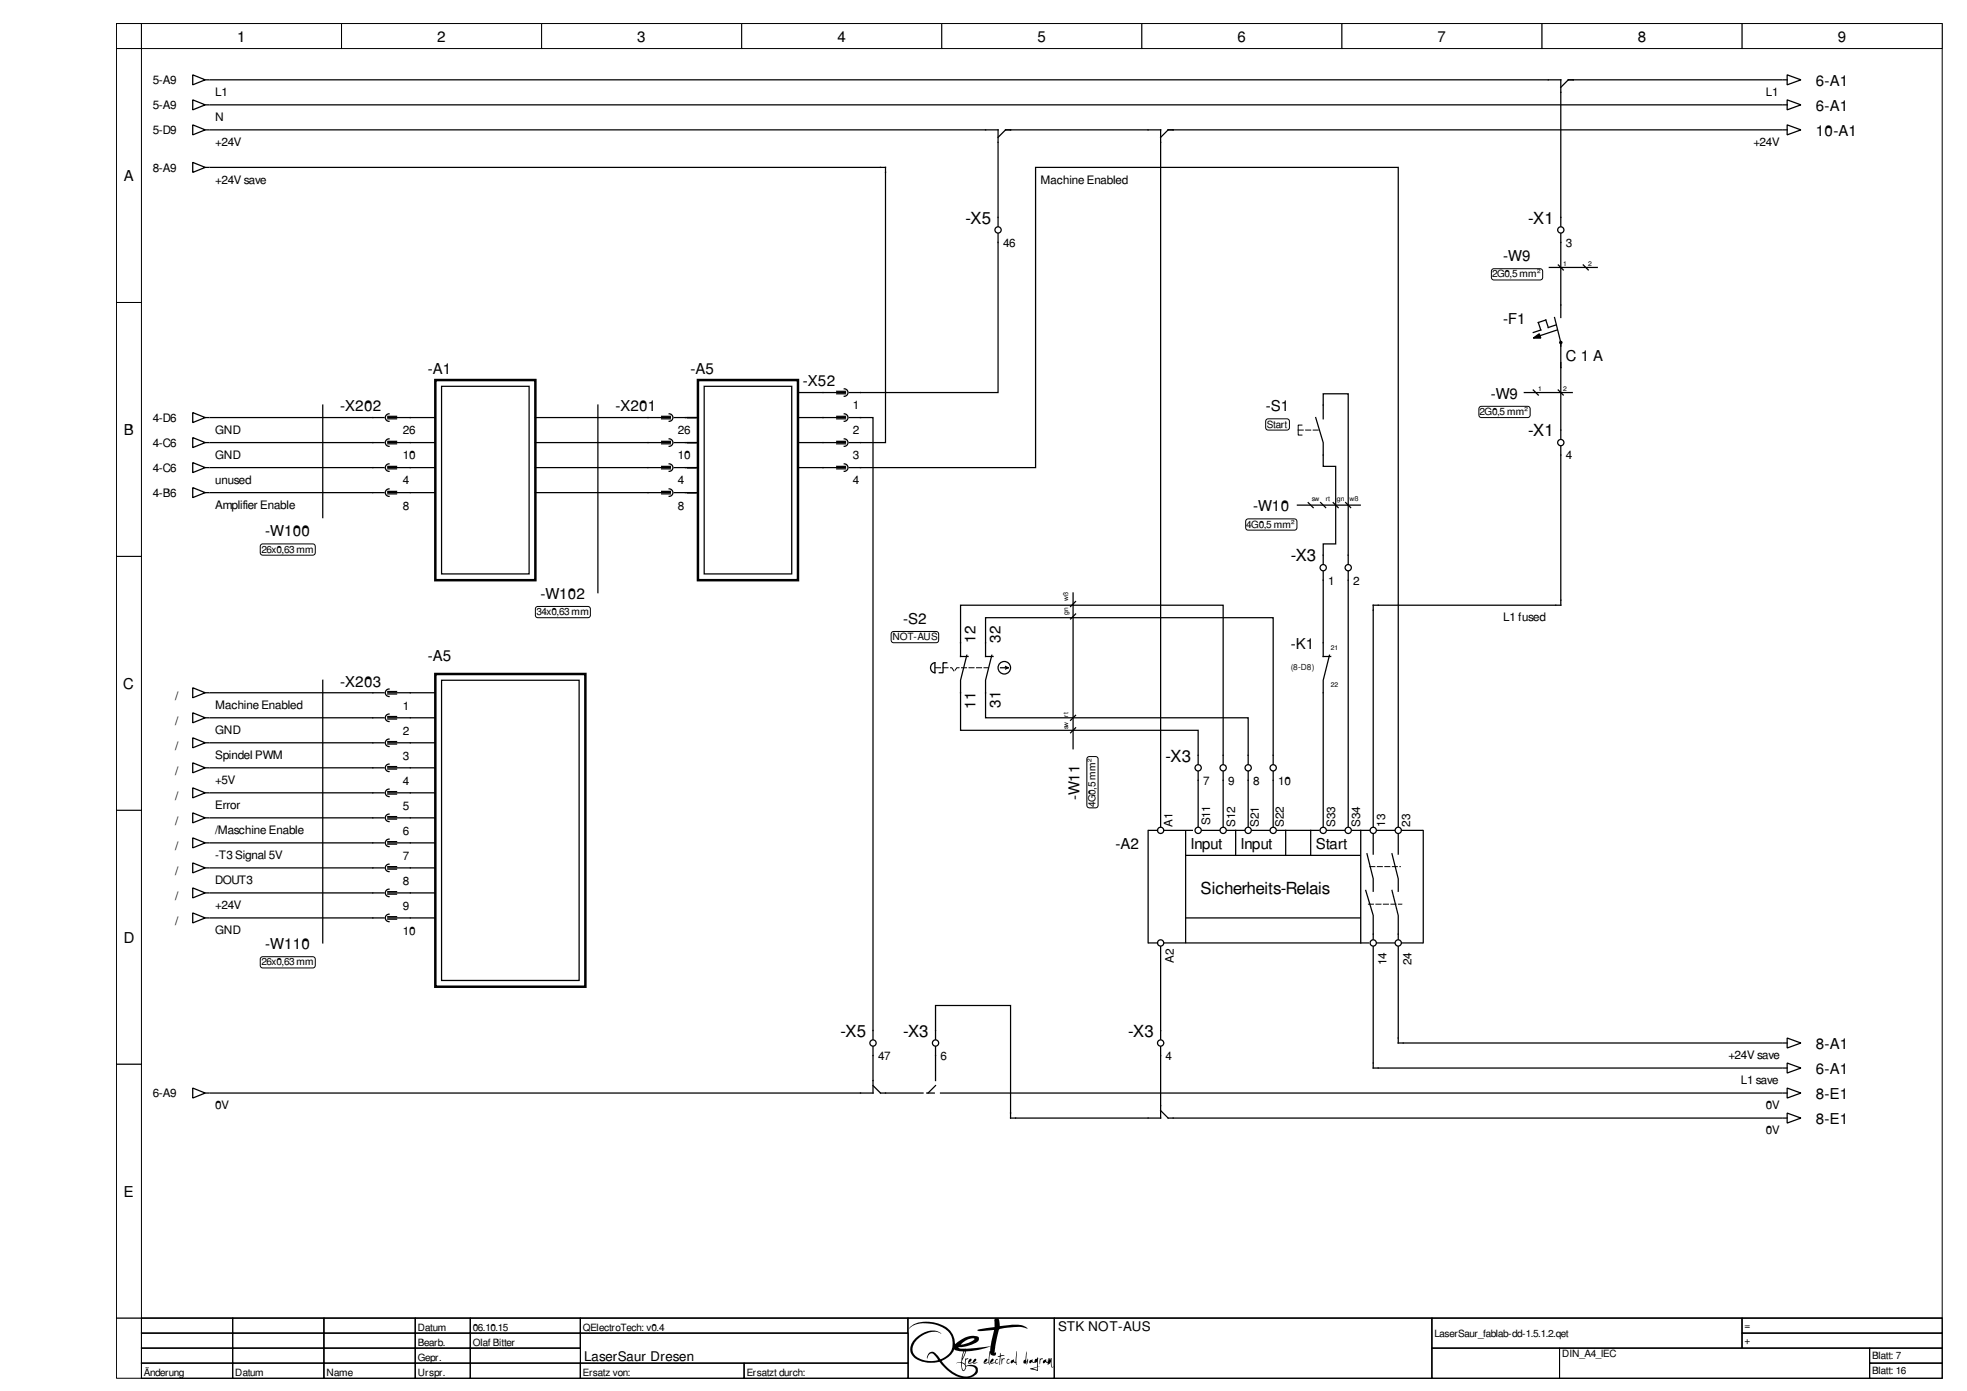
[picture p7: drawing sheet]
<svg xmlns="http://www.w3.org/2000/svg" width="420mm" height="297mm" viewBox="0 0 420 297" stroke-linecap="round" stroke-linejoin="round" font-family="sans-serif">
<path d="M24.9 5h390v276.5h-390z" fill="none" stroke="#000" stroke-width=".21"/>
<g fill="#fff" stroke="#000" stroke-width=".21">
<path d="M24.9 5h5.3v5.4h-5.3z"/>
<path d="M30.2 5h42.8v5.4h-42.8z"/>
<path d="M73 5h42.7v5.4h-42.7z"/>
<path d="M115.7 5h42.7v5.4h-42.7z"/>
<path d="M158.4 5h42.8v5.4h-42.8z"/>
<path d="M201.2 5h42.7v5.4h-42.7z"/>
<path d="M243.9 5h42.7v5.4h-42.7z"/>
<path d="M286.6 5h42.8v5.4h-42.8z"/>
<path d="M329.4 5h42.7v5.4h-42.7z"/>
<path d="M372.1 5h42.8v5.4h-42.8z"/>
<path d="M24.9 10.4h5.3v54.2h-5.3z"/>
<path d="M24.9 64.6h5.3v54.2h-5.3z"/>
<path d="M24.9 118.8h5.3v54.2h-5.3z"/>
<path d="M24.9 173h5.3v54.3h-5.3z"/>
<path d="M24.9 227.3h5.3v54.2h-5.3z"/>
<path d="M24.9 281.5h390v12.8h-390z"/>
<path d="M30.2 281.5h19.5v3.2h-19.5z"/>
</g>
<path d="M30.2 281.5h19.5v3.2h-19.5z" fill="none" stroke="#000" stroke-width=".21"/>
<path d="M49.7 281.5h19.5v3.2h-19.5z" fill="#fff" stroke="#000" stroke-width=".21"/>
<path d="M49.7 281.5h19.5v3.2h-19.5z" fill="none" stroke="#000" stroke-width=".21"/>
<path d="M69.2 281.5h19.5v3.2h-19.5z" fill="#fff" stroke="#000" stroke-width=".21"/>
<path d="M69.2 281.5h19.5v3.2h-19.5z" fill="none" stroke="#000" stroke-width=".21"/>
<path d="M88.7 281.5h11.8v3.2h-11.8z" fill="#fff" stroke="#000" stroke-width=".21"/>
<path d="M88.7 281.5h11.8v3.2h-11.8z" fill="none" stroke="#000" stroke-width=".21"/>
<path d="M100.5 281.5h23.5v3.2h-23.5z" fill="#fff" stroke="#000" stroke-width=".21"/>
<path d="M100.5 281.5h23.5v3.2h-23.5z" fill="none" stroke="#000" stroke-width=".21"/>
<path d="M124 281.5h70v3.2h-70z" fill="#fff" stroke="#000" stroke-width=".21"/>
<path d="M124 281.5h70v3.2h-70z" fill="none" stroke="#000" stroke-width=".21"/>
<path d="M194 281.5h31.2v12.8h-31.2z" fill="#fff" stroke="#000" stroke-width=".21"/>
<g fill="#000">
<path d="M207 290.3l.4-.2a.61 .61 0 0 1-.5 .9 .87 .87 0 0 0 1.2-.7l.4-.1a.76 .76 0 0 1-.6 .8l.9-.1-.7 .3-.4-.2-.8 .2-.1-.3zM211.8 290.3l.4-.1a.73 .73 0 0 1-.6 .8l.9-.1 .1-.4a.38 .38 0 0 1 .5-.3v.2h-.2l-.2 .2v.4h.6a.57 .57 0 0 1-.9 0l-.1 .1a.53 .53 0 0 1-.8-.1zM213.6 288.9l.2 .5 .5-.1 .3 .3h-.7a1.89 1.89 0 0 0-.3 1.7l-.1 .2 .1-1.8h-.5l.5-.2zM214 290l.1 .2 .3-.1 .2 .1a.69 .69 0 0 0-.5 1l-.1 .1zM215.2 290.3l.2-.1 .2 .1a.42 .42 0 0 0-.4 .3 .42 .42 0 0 0 .1 .4l.5-.1a.44 .44 0 0 1-.6 .3 .44 .44 0 0 1-.1-.7zM217.2 288.6l-.1 1.9 .1 .9-.7-.6-.4 .3-.2-.2v-.3l.6-.4 .1 .4 .3 .3zM219.3 288.6l-.1 2.1 .4-.6v.9l-.1 .2-.1-.6-.1 .8-.4-.3a.41 .41 0 0 1-.3-.4 .41 .41 0 0 1 .4-.4zM222.2 290v.2l.3-.1 .3 .1-.5 .2-.2 .9zM223 290.4l.4-.2 .1 .5 .3 .2 .1-.8 .1 .7 .2-.8 .1 .5 .3-.5 .1 1.7 .1 .2 .3-.1-.5 .2-.2-1.2-.2 .4-.1-.1-.2 .3-.1-.3-.5-.3-.5 .3v-.5z"/>
<path d="M207 290.3l-.2 .8 .3 .1 .6-.2a.83 .83 0 0 0 1.2-.1l-.8 .1-.1-.1a.53 .53 0 0 0 .4-.8l-.3 .2a.88 .88 0 0 1-1.2 .7l.6-.6-.1-.3zM207 290.3l.2-.1h.3l-.1 .4-.5 .3 .2 .1 .6-.1 .5-.7h.3a.62 .62 0 0 1-.5 .7l.1 .1 .7-.1-.7 .3-.3-.2-.9 .2-.1-.3z"/>
<path d="M211.8 290.3l-.3 .7a.87 .87 0 0 0 1 0l.4 .2 .4-.2h-.6v-.4l.2-.2h.3l-.1-.2a.46 .46 0 0 0-.6 .5v.2l-.9 .1a.66 .66 0 0 0 .5-.9zM211.9 290.2h.3a.76 .76 0 0 1-.6 .8h.2a.65 .65 0 0 0 .9-.6l.3-.2 .2 .1-.3 .1-.2 .6h.6a.49 .49 0 0 1-.8 0l-.2 .1a.53 .53 0 0 1-.8-.1z"/>
<path d="M194.5 283.3l-.5 .7 .8-.8 1.4-.5 1.4-.1 1.4 .1a6.3 6.3 0 0 1 3.7 1.8l.3 .4a3.5 3.5 0 0 1-1.2 4.9l-.9 .5-1.1-1.3a1.08 1.08 0 0 0-1.3-.1 1.08 1.08 0 0 0-.4 1.2 .92 .92 0 0 1 .7-1 .92 .92 0 0 1 1.1 .6l.5 .7a5.1 5.1 0 0 1-5.2-1.2l-.3-.9 .2-1a4.1 4.1 0 0 1 1.9-2.1l1.1-.5 1-.3h.9l1.1 .4-1.2-.6a4.9 4.9 0 0 0-4 1.3 2.72 2.72 0 0 0-.2 4.7 6 6 0 0 0 3.1 .8l1.9-.2 1.6 1.8a5 5 0 0 0 5.2 1.5l.8-.4 .5-.5a1.19 1.19 0 0 0-.1-1.3 1.19 1.19 0 0 0-1.3-.4l-1 .2-.1-1.1 .2-.3 .3-.1-.1-.2-.4 .2-.1-.1-.1 1.1-.6-.3 .9-2.3 2.8-.4 2.4-.7-.5 3.4-.8 .1 .5-.4 .1-.3-.1-.2-.5 .3-.2 .5v.2l.4 .1 .6-.2 .3 .4h.1l-.2-.7 .2-1.8 .2 .4 .6 .2a.4 .4 0 0 0 .5-.4l-.1-.3-.2 .1v-.7l.9-4.3 1.3-.3 2.9-.3 1.9 .4a1.04 1.04 0 0 0-1-.6l-2.2-.2-2.7 .3-.3-1.6a.53 .53 0 0 0-.7 0 .53 .53 0 0 0-.2 .6v1.2l-3.7 .6 .7 .3 2.9-.3-.7 3.5-5.6 .5a1.33 1.33 0 0 1-1.3-.3l1.4-.1 2.1-.7 .8-.6 .1-.7-.8-.3-1.7 .1-1.5 .8-1.1 .9-.2-1.2a5.5 5.5 0 0 0-5.3-3.6h-1.3l-1.3 .2zM194.5 283.3a6.6 6.6 0 0 1 6.2-.5l1.1 .5a4.5 4.5 0 0 1 2.2 3.8l.2-.2a4.8 4.8 0 0 1 4.7-1.4l.2 .1a1.01 1.01 0 0 1-.9 1.2 7.9 7.9 0 0 1-3.2 .9h-.3l.5 .3h1.4l5-.5 .7-3.5-2.9 .3-.7-.3 3.8-.6-.1-1.6 .2-.3h.5l.3 .2 .2 1.5 2.7-.3a4 4 0 0 1 3.1 .7l.1 .1-1.4-.3h-.8l-3.7 .4a4.9 4.9 0 0 0-.8 2.6l-.3 2.3v.3l.2-.2v.3l-.2 .4a.66 .66 0 0 1-1-.6l-.1 .5a2.81 2.81 0 0 0 .1 2h-.2l-.2-.4-.6 .2-.4-.1v-.2l.2-.5 .5-.3 .1 .2-.1 .3-.5 .4 .8-.1 .5-3.4-2.4 .7-2.8 .4-.9 2.2 .6 .4 .1-1.1 .1 .1 .5-.1v.1l-.5 .3-.1 .8 .2 .4a2.39 2.39 0 0 1 1.9-.1l.5 .5 .1 .5-.1 .6-.5 .5-1.3 .5h-1.9a10.2 10.2 0 0 1-4.4-3.4l-.4 .1a6.8 6.8 0 0 1-3.9-.3l-1-.6-.5-.6-.4-.6-.1-.8a5 5 0 0 1 4-3.8h1.5l1.2 .6a3.3 3.3 0 0 0-3.8 .2 3.6 3.6 0 0 0-2.3 3.8 3.3 3.3 0 0 0 2.3 1.7l1.7 .2 1.4-.3-.8-1-.5-.4-.7 .3-.3 .8-.1-.1a1.2 1.2 0 0 1 1.3-1.3l.8 .6 .8 .9h.2l1-.6 .8-.7 .5-.9 .1-.9a4 4 0 0 0-3.4-4.2l-1.1-.2a5.2 5.2 0 0 0-5 1.2zM205.3 287.1l1.4-1.1 1-.2 .5 .1a4.8 4.8 0 0 1-2.9 1.2zM205.3 287.1h.4l1.3-.4 1.2-.8-.5-.1-1 .2zM201.1 290.6a5.3 5.3 0 0 0 2.7-2.3v-.1a2.42 2.42 0 0 0 1.8 .4h.2l-.5 2.3h-.8l-.3 .3 .6-.2h.5a1.65 1.65 0 0 0 .5 1.8l.3-.3 .2-.4a.98 .98 0 0 1 1.4-.3 .9 .9 0 0 1 .7 .8 .9 .9 0 0 1-.6 .9l-.4 .3a5.4 5.4 0 0 1-5.5-2.2zM201.1 290.6a8.4 8.4 0 0 0 3.8 3.1 2.57 2.57 0 0 0 3.5-1 1.39 1.39 0 0 0-1.9-.9l-.4 .7-.4 .3-.3-.5-.1-1.3h-.5l-.6 .2a1.05 1.05 0 0 1 1.1-.3l.5-2.3-1.2-.1-.8-.3a4 4 0 0 1-2.4 2.3zM206 288.6h.2l-.1 .2-.5 1.3zM206 288.6l-.4 1.5 .5-1.3 .1-.2zM205.5 291.1l.6 .4 .1 .5a.39 .39 0 0 1-.1 .4 .39 .39 0 0 1-.5 .1zM205.5 291.1a1.36 1.36 0 0 0 .4 1.5l.3-.7a.84 .84 0 0 0-.7-.8z"/>
<path d="M194.5 283.3l-.5 .6 .1-.1a5.9 5.9 0 0 1 5.6-1 4.2 4.2 0 0 1 3.8 4.3 3.4 3.4 0 0 1-2.7 3.1l-1-1.2a1.06 1.06 0 0 0-1.3-.1 1.06 1.06 0 0 0-.4 1.2 .92 .92 0 0 1 .7-1 .92 .92 0 0 1 1.1 .6 .69 .69 0 0 1 .4 .8 5.3 5.3 0 0 1-5.1-1.3 2.77 2.77 0 0 1 1.2-3.6 4 4 0 0 1 4.7-.8 3.4 3.4 0 0 0-4.4 .1 3.5 3.5 0 0 0-2 4.2 5 5 0 0 0 4.9 1.9l1.1-.2a7.9 7.9 0 0 0 5.7 3.5 2.66 2.66 0 0 0 2.5-1.4 1.2 1.2 0 0 0-1.5-1.4l-1 .2-.1-.2v-1l.5-.3v-.1h-.6l-.1 1.1-.6-.3 .9-2.3 2.8-.4 2.4-.7-.1 1a1.4 1.4 0 0 0-.3 1.3l-.1 1.1-.8 .1 .5-.4 .1-.3-.2-.2-.4 .3-.2 .7 .4 .1 .6-.2 .2 .4h.2a3.5 3.5 0 0 1 0-2.5 .65 .65 0 0 0 .5 .6 .65 .65 0 0 0 .8-.4v-.3l-.3 .2v-.2v-.9l.9-4a10.9 10.9 0 0 1 6.1-.2 3.7 3.7 0 0 0-3.2-.8l-2.7 .3-.2-1.3a.52 .52 0 0 0-.6-.4 .52 .52 0 0 0-.4 .7v1.2l-3.7 .6 .7 .3 2.9-.3-.7 3.5a24.3 24.3 0 0 1-6.6 .5l-.3-.3h.3a7.1 7.1 0 0 0 4-1.4l.1-.5-.2-.3a5 5 0 0 0-4.9 1.6 4.6 4.6 0 0 0-3.8-4.5 6.4 6.4 0 0 0-5.7 .7zM205.4 287a2.7 2.7 0 0 1 2.8-1.1 4.8 4.8 0 0 1-3 1.2zM201.1 290.6a4.9 4.9 0 0 0 2.7-2.4l.8 .3 1.2 .1-.5 2.3h-.8l-.3 .3 .6-.2h.5a1.66 1.66 0 0 0 .5 1.8l.3-.3 .3-.7a1.77 1.77 0 0 1 2 .6 1.9 1.9 0 0 1-2.4 1.5 7.7 7.7 0 0 1-4.9-3.3zM205.9 288.7l.3-.1-.6 1.5zM205.5 291.1a.77 .77 0 0 1 .7 .7 .77 .77 0 0 1-.5 .8l-.2-.6z"/>
<path d="M213.6 288.9v.6l-.5 .2h.5l-.1 1.5 .1 .3 .2-1.8 .8-.1-.3-.3-.6 .1zM213.6 288.9l.1 .5 .6-.1 .3 .3a.59 .59 0 0 0-.9 .3l-.1 1.6v-1.8h-.5l.5-.2z"/>
<path d="M214 290v1.3l.1-.9 .5-.3h-.2l-.3 .1zM214 290l.1 .2 .3-.1h.2a.72 .72 0 0 0-.5 1l-.1 .2z"/>
<path d="M215.1 290.3l-.1 .7 .5 .2 .3-.3-.5 .1-.2-.1 .2-.5h.3v-.2zM215.2 290.3l.4-.1v.2h-.3l-.2 .5 .2 .1 .5-.1-.3 .3-.5-.2z"/>
<path d="M217.2 288.6l-.3 2.3a.44 .44 0 0 1-.4-.7l-.1 .2a.36 .36 0 0 0-.5 .3 .36 .36 0 0 0 .3 .4l.3-.3 .4 .3 .2 .3h.2l-.2-.4 .1-.1-.1-.2zM217.2 288.6l-.1 2.1 .1 .2-.1 .1 .2 .4-.8-.6-.3 .3a.38 .38 0 0 1-.3-.5 .38 .38 0 0 1 .5-.2l.1-.2 .1 .6 .3 .1z"/>
<path d="M219.3 288.6l-.2 1.2a.55 .55 0 0 1-.5 .8v.5h.4l.3 .3 .1-.8 .1 .6 .1-1.1-.4 .6zM219.3 288.6l-.1 2.1 .4-.6v.8l-.1 .3-.1-.6-.1 .8-.2-.2a.45 .45 0 0 1-.5-.5 .45 .45 0 0 1 .4-.4z"/>
<path d="M220 290.5l-.2 .4 .2 .2 .4-.3 .4 .2 .7-.2v1.1l-1.4 .3v.1l1.6 .5v-.9l.5-.2-.5 .1v-1.9h-.1l-.1 .3h-.4l-.1 .7-.4-.1-.1-.6zM220 290.5l.5-.3 .1 .6 .3 .1a.63 .63 0 0 1 .6-.7l.2-.3v1.9l.5-.1-.5 .2v.9l-1.7-.5 1.5-.4v-1.1l-.7 .2-.4-.2-.4 .3-.2-.2zM220.6 292.3l.9-.3v.5zM220.6 292.3l.9 .2v-.5z"/>
<path d="M220.1 290.4l-.2 .2v.5l.5-.3 .4 .2 .7-.2v1.1l-1.5 .4 1.7 .5v-.9l.4-.2-.4 .1v-1.9l-.2 .3a.64 .64 0 0 0-.6 .7l-.3-.1-.1-.6zM220.6 292.3l.9-.3v.5z"/>
<path d="M222.2 290l-.1 1.3 .2-.9 .5-.2-.3-.1-.3 .1zM222.2 290v.2l.3-.1 .3 .1-.5 .2-.2 .9z"/>
<path d="M223 290.4l-.2 .5 .1 .2 .5-.3 .4 .3v.4l.3-.4 .1 .1 .2-.4 .2 1.2 .5-.2-.3 .1-.1-.2-.1-1.7-.3 .5-.1-.5-.2 .8-.1-.8-.1 .9a.49 .49 0 0 1-.4-.7zM223 290.4l.4-.2 .1 .6 .3 .1 .1-.9 .1 .8 .2-.8 .1 .5 .3-.5 .1 1.7 .1 .2 .3-.1-.5 .2-.2-1.2-.2 .4-.1-.1-.3 .4v-.4l-.4-.3-.5 .3-.1-.2z"/>
</g>
<path d="M194 281.5h31.2v12.8h-31.2z" fill="none" stroke="#000" stroke-width=".21"/>
<path d="M225.2 281.5h80.7v12.8h-80.7z" fill="#fff" stroke="#000" stroke-width=".21"/>
<path d="M225.2 281.5h80.7v12.8h-80.7z" fill="none" stroke="#000" stroke-width=".21"/>
<path d="M305.9 281.5h66.2v6.4h-66.2z" fill="#fff" stroke="#000" stroke-width=".21"/>
<path d="M305.9 281.5h66.2v6.4h-66.2z" fill="none" stroke="#000" stroke-width=".21"/>
<path d="M372.1 281.5h42.8v3.2h-42.8z" fill="#fff" stroke="#000" stroke-width=".21"/>
<path d="M372.1 281.5h42.8v3.2h-42.8z" fill="none" stroke="#000" stroke-width=".21"/>
<path d="M30.2 284.7h19.5v3.2h-19.5z" fill="#fff" stroke="#000" stroke-width=".21"/>
<path d="M30.2 284.7h19.5v3.2h-19.5z" fill="none" stroke="#000" stroke-width=".21"/>
<path d="M49.7 284.7h19.5v3.2h-19.5z" fill="#fff" stroke="#000" stroke-width=".21"/>
<path d="M49.7 284.7h19.5v3.2h-19.5z" fill="none" stroke="#000" stroke-width=".21"/>
<path d="M69.2 284.7h19.5v3.2h-19.5z" fill="#fff" stroke="#000" stroke-width=".21"/>
<path d="M69.2 284.7h19.5v3.2h-19.5z" fill="none" stroke="#000" stroke-width=".21"/>
<path d="M88.7 284.7h11.8v3.2h-11.8z" fill="#fff" stroke="#000" stroke-width=".21"/>
<path d="M88.7 284.7h11.8v3.2h-11.8z" fill="none" stroke="#000" stroke-width=".21"/>
<path d="M100.5 284.7h23.5v3.2h-23.5z" fill="#fff" stroke="#000" stroke-width=".21"/>
<path d="M100.5 284.7h23.5v3.2h-23.5z" fill="none" stroke="#000" stroke-width=".21"/>
<path d="M124 284.7h70v6.4h-70z" fill="#fff" stroke="#000" stroke-width=".21"/>
<path d="M124 284.7h70v6.4h-70z" fill="none" stroke="#000" stroke-width=".21"/>
<path d="M372.1 284.7h42.8v3.2h-42.8z" fill="#fff" stroke="#000" stroke-width=".21"/>
<path d="M372.1 284.7h42.8v3.2h-42.8z" fill="none" stroke="#000" stroke-width=".21"/>
<path d="M30.2 287.9h19.5v3.2h-19.5z" fill="#fff" stroke="#000" stroke-width=".21"/>
<path d="M30.2 287.9h19.5v3.2h-19.5z" fill="none" stroke="#000" stroke-width=".21"/>
<path d="M49.7 287.9h19.5v3.2h-19.5z" fill="#fff" stroke="#000" stroke-width=".21"/>
<path d="M49.7 287.9h19.5v3.2h-19.5z" fill="none" stroke="#000" stroke-width=".21"/>
<path d="M69.2 287.9h19.5v3.2h-19.5z" fill="#fff" stroke="#000" stroke-width=".21"/>
<path d="M69.2 287.9h19.5v3.2h-19.5z" fill="none" stroke="#000" stroke-width=".21"/>
<path d="M88.7 287.9h11.8v3.2h-11.8z" fill="#fff" stroke="#000" stroke-width=".21"/>
<path d="M88.7 287.9h11.8v3.2h-11.8z" fill="none" stroke="#000" stroke-width=".21"/>
<path d="M100.5 287.9h23.5v3.2h-23.5z" fill="#fff" stroke="#000" stroke-width=".21"/>
<path d="M100.5 287.9h23.5v3.2h-23.5z" fill="none" stroke="#000" stroke-width=".21"/>
<path d="M305.9 287.9h27.2v6.4h-27.2z" fill="#fff" stroke="#000" stroke-width=".21"/>
<path d="M305.9 287.9h27.2v6.4h-27.2z" fill="none" stroke="#000" stroke-width=".21"/>
<path d="M333.1 287.9h66.3v6.4h-66.3z" fill="#fff" stroke="#000" stroke-width=".21"/>
<path d="M333.1 287.9h66.3v6.4h-66.3z" fill="none" stroke="#000" stroke-width=".21"/>
<path d="M399.4 287.9h15.5v3.2h-15.5z" fill="#fff" stroke="#000" stroke-width=".21"/>
<path d="M399.4 287.9h15.5v3.2h-15.5z" fill="none" stroke="#000" stroke-width=".21"/>
<path d="M30.2 291.1h19.5v3.2h-19.5z" fill="#fff" stroke="#000" stroke-width=".21"/>
<path d="M30.2 291.1h19.5v3.2h-19.5z" fill="none" stroke="#000" stroke-width=".21"/>
<path d="M49.7 291.1h19.5v3.2h-19.5z" fill="#fff" stroke="#000" stroke-width=".21"/>
<path d="M49.7 291.1h19.5v3.2h-19.5z" fill="none" stroke="#000" stroke-width=".21"/>
<path d="M69.2 291.1h19.5v3.2h-19.5z" fill="#fff" stroke="#000" stroke-width=".21"/>
<path d="M69.2 291.1h19.5v3.2h-19.5z" fill="none" stroke="#000" stroke-width=".21"/>
<path d="M88.7 291.1h11.8v3.2h-11.8z" fill="#fff" stroke="#000" stroke-width=".21"/>
<path d="M88.7 291.1h11.8v3.2h-11.8z" fill="none" stroke="#000" stroke-width=".21"/>
<path d="M100.5 291.1h23.5v3.2h-23.5z" fill="#fff" stroke="#000" stroke-width=".21"/>
<path d="M100.5 291.1h23.5v3.2h-23.5z" fill="none" stroke="#000" stroke-width=".21"/>
<path d="M124 291.1h35v3.2h-35z" fill="#fff" stroke="#000" stroke-width=".21"/>
<path d="M124 291.1h35v3.2h-35z" fill="none" stroke="#000" stroke-width=".21"/>
<path d="M159 291.1h35v3.2h-35z" fill="#fff" stroke="#000" stroke-width=".21"/>
<path d="M159 291.1h35v3.2h-35z" fill="none" stroke="#000" stroke-width=".21"/>
<path d="M399.4 291.1h15.5v3.2h-15.5z" fill="#fff" stroke="#000" stroke-width=".21"/>
<path d="M318.6 57.6l.5-.2h9.9l.4 .2 .1 1.7-.1 .2-.4 .3h-9.9l-.5-.3v-.2zM270.6 89.5h4.6l.2 .5v1.6l-.5 .2h-4.3l-.2-.5v-1.3zM278.1 90.8h-.8v2.1h.8M316 87l.4-.2h9.9l.5 .2v1.6v.3l-.5 .3h-9.9l-.4-.3-.1-.3zM55.7 116.4l.4-.3h10.7l.5 .3v1.6v.3l-.5 .3h-10.7l-.4-.3-.1-.3zM266.2 111.1l.4-.3h9.9l.5 .3v1.6v.2l-.5 .3h-9.9l-.4-.3-.1-.2zM114.4 129.8l.5-.3h10.7l.4 .3 .1 1.6-.1 .2-.4 .3h-10.7l-.5-.3v-.2zM190.6 134.9l9.4-.1 .4 .3 .1 1.6-.1 .3-.4 .3h-9.1l-.3-.1-.2-.5v-1.3zM232.4 161.6h1.6h.3l.3 .5v9.9l-.1 .2-.5 .3-1.6-.1-.2-.4v-9.9zM55.7 204.6l.4-.3h10.7l.5 .3v1.6v.2l-.5 .3h-10.7l-.2-.1-.3-.4zM399.4 291.1h15.5v3.2h-15.5z" fill="none" stroke="#000" stroke-width=".21"/>
<g fill="none" stroke="#000" stroke-width=".27">
<path d="M41.2 16l2.6 1-2.6 1.1zM43.8 17h.8M44.9 17h288.5v31.3M380.7 17h-45.7l-1.6 1.7M380.9 17h.8M381.7 16l3 1-3 1.1zM41.2 26.7l2.6 1-2.6 1.1zM41.2 21.3l2.6 1.1-2.6 1.1zM41.2 34.7l2.6 1-2.6 1.1zM43.8 22.4h.8M43.8 27.7h.8M43.8 35.7h.8"/>
<path d="M44.9 22.4h335.8M44.9 27.7h168.3v20.6M44.9 35.7h144.2v58.8h-7.7M213.2 29.3l1.6-1.6h33.1v148.8M380.7 27.7h-131.2l-1.6 1.6M380.9 22.4h.8M380.9 27.7h.8M381.7 21.3l3 1.1-3 1.1zM381.7 26.7l3 1-3 1.1zM213.2 49.9v33.9h-31.8M330.9 57.1h10.3M332.9 56.6l1 1"/>
<path d="M333.4 49.9v17.9M338.2 56.6l1.1 1M332.1 67.8l1.3 5.3v.8M332.3 69.4l-1.6 .5-.5-1.6-1.6 .6 .5 1.6-1.6 .5M332.6 70.5l-4.8 1.6M333.4 73.1v20.6M41.2 88.1l2.6 1.1-2.6 1zM41.2 98.8l2.6 1.1-2.6 1zM41.2 93.4l2.6 1.1-2.6 1.1zM43.8 89.2h.8M43.8 99.9h.8M43.8 94.5h.8"/>
<path d="M44.9 99.9h37.1M44.9 94.5h37.1M44.9 89.2h37.1M68.9 86.5v24M82.8 88.9h1.9M82.8 89.4h1.9M82.8 99.6h1.9M82.8 94.8h1.9M82.8 94.2h1.9M83.1 88.4a.8 .8 0 0 0-.8 .8 .8 .8 0 0 0 .8 .8M83.1 99.1a.8 .8 0 0 0-.8 .8 .8 .8 0 0 0 .8 .8M83.1 93.7a.8 .8 0 0 0-.8 .8 .8 .8 0 0 0 .8 .8"/>
<path d="M93 89.2h-10.2M93 94.5h-10.2M93 99.9h-10.2M94.3 82.5h18.7v40.1h-18.7zM114.4 89.2h28.8M114.4 94.5h28.8M114.4 99.9h28.8M127.7 86.5v40.1M141.3 88.9h1.9M141.3 89.4h1.9M141.3 99.6h1.9M141.3 94.8h1.9"/>
<path d="M141.3 94.2h1.9M142.9 88.4a.8 .8 0 0 1 .8 .8 .8 .8 0 0 1-.8 .8M142.9 93.7a.8 .8 0 0 1 .8 .8 .8 .8 0 0 1-.8 .8M142.9 99.1a.8 .8 0 0 1 .8 .8 .8 .8 0 0 1-.8 .8M149.1 89.2h-5.1M149.1 94.5h-5.1M149.1 99.9h-5.1M150.4 82.5h18.7v40.1h-18.7zM170.5 83.8h10.1M170.5 89.2h10.1M170.5 94.5h10.1M170.5 99.9h10.1"/>
<path d="M178.7 88.9h1.9M178.7 89.4h1.9M178.7 99.6h1.9M178.7 83.6h1.9M178.7 84.1h1.9M178.7 94.8h1.9M178.7 94.2h1.9M180.3 88.4a.8 .8 0 0 1 .8 .8 .8 .8 0 0 1-.8 .8M180.3 83a.8 .8 0 0 1 .8 .8 .8 .8 0 0 1-.8 .8M180.3 99.1a.8 .8 0 0 1 .8 .8 .8 .8 0 0 1-.8 .8M180.3 93.7a.8 .8 0 0 1 .8 .8 .8 .8 0 0 1-.8 .8M181.4 89.2h5.1v132.7"/>
<path d="M181.4 99.9h39.8v-64.2h77.5v140.8M281 89.2l1.6 5.3v5.1h2.7v16.5h-2.7v4.3M282.6 89.4v-5.3h5.4v36.3M325.6 83.8h10.2M327.5 83.3l1.1 1.1M332.8 83.3l1.1 1M333.4 95.3v33.9h-40.1v47.3M41.2 104.1l2.6 1.1-2.6 1.1zM43.8 105.2h.8M82 105.2h-37.1M82.8 100.1h1.9M82.8 105.5h1.9"/>
<path d="M82.8 104.9h1.9M83.1 104.4a.8 .8 0 0 0-.8 .8 .8 .8 0 0 0 .8 .8M93 105.2h-10.2M114.4 105.2h28.8M141.3 100.1h1.9M141.3 105.5h1.9M141.3 104.9h1.9M142.9 104.4a.8 .8 0 0 1 .8 .8 .8 .8 0 0 1-.8 .8M149.1 105.2h-5.1M178.7 100.1h1.9M277.1 107.9h13.5M279.4 107.3l1.1 1.1"/>
<path d="M282.1 107.3l1.1 1.1M284.8 107.3l1 1.1M287.4 107.3l1.1 1.1M206.5 139.9l-1.3 5.4v10.6h50.7v7.3M211.9 139.9l-1.4 5.4v8h56.1v9.9M229.2 126.6v33.3M229.7 128.4l-1 1.1M229.8 131.1l-1.1 1.1M282.6 122v18.2h1.6M284 139.9l-1.4 5.4v31.2M288 122v54.5M41.2 152.2l2.6 1.1-2.6 1z"/>
<path d="M41.2 157.6l2.6 1-2.6 1.1zM41.2 146.9l2.6 1-2.6 1.1zM43.8 153.3h.8M43.8 147.9h.8M43.8 158.6h.8M68.9 145.3v56.1M82 147.9h-37.1M82 158.6h-37.1M82 153.3h-37.1M82.8 147.9h10.2M82.8 153.3h10.2M82.8 158.6h10.2"/>
<path d="M82.8 153.5h1.9M82.8 153h1.9M82.8 148.2h1.9M82.8 147.7h1.9M82.8 158.9h1.9M82.8 158.4h1.9M83.1 152.5a.8 .8 0 0 0-.8 .8 .8 .8 0 0 0 .8 .8M83.1 147.1a.8 .8 0 0 0-.8 .8 .8 .8 0 0 0 .8 .8M83.1 157.8a.8 .8 0 0 0-.8 .8 .8 .8 0 0 0 .8 .8M94.3 145.3h29.4v64.1h-29.4zM199 141.8l.7-.3v2.2a1.09 1.09 0 0 1-.7-1.9zM202.2 141.5h-.8v2.2h-.8"/>
<path d="M206.8 140.2h-1.6v-11h56.1v34M212.1 140.2h-1.6v-8.3h61.5v31.3M213.7 142.6h1.6M214.8 142.3l.5 .3M215.3 142.6l-.5 .3M229.7 152.8l-1 1M229.8 155.4l-1.1 1.1M41.2 162.9l2.6 1.1-2.6 1zM41.2 173.6l2.6 1-2.6 1.1zM41.2 178.9l2.6 1.1-2.6 1.1zM41.2 168.2l2.6 1.1-2.6 1.1zM43.8 180h.8"/>
<path d="M43.8 164h.8M43.8 174.6h.8M43.8 169.3h.8M44.9 174.6h37.1M82 164h-37.1M82 180h-37.1M82 169.3h-37.1M82.8 164h10.2M82.8 180h10.2M82.8 169.3h10.2M82.8 174.6h10.2M82.8 179.7h1.9"/>
<path d="M82.8 164.2h1.9M82.8 163.7h1.9M82.8 174.9h1.9M82.8 174.4h1.9M82.8 169.6h1.9M82.8 169h1.9M83.1 179.2a.8 .8 0 0 0-.8 .8 .8 .8 0 0 0 .8 .8M83.1 163.2a.8 .8 0 0 0-.8 .8 .8 .8 0 0 0 .8 .8M83.1 173.8a.8 .8 0 0 0-.8 .8 .8 .8 0 0 0 .8 .8M83.1 168.5a.8 .8 0 0 0-.8 .8 .8 .8 0 0 0 .8 .8M245.2 177.3v24M245.4 177.3h1.9"/>
<path d="M248.6 177.3h6.1M253.3 177.4v23.9M255.9 164.8v11.7M256.7 177.3h3.8M261.3 164.8v11.7M262.1 177.3h3.7M263.9 177.3v5.4M266.6 164.8v11.7M267.4 177.3h3.8M272 164.8v11.7M272.8 177.3h9M274.6 177.3v5.4"/>
<path d="M280 177.3v5.4M283.4 177.3h3.8M288.8 177.3h3.7M290.7 177.3v24.1M293.3 178.1v4.3M294.1 177.3h3.8M298.7 178.1v4.3M299.4 177.3h4.4M304 177.3v24M41.2 194.9l2.6 1.1-2.6 1.1zM41.2 184.3l2.6 1-2.6 1.1zM41.2 189.6l2.6 1.1-2.6 1z"/>
<path d="M43.8 196h.8M43.8 190.7h.8M43.8 185.3h.8M44.9 185.3h37.1M44.9 196h37.1M82 190.7h-37.1M82.8 190.7h10.2M82.8 196h10.2M82.8 185.3h10.2M82.8 180.3h1.9M82.8 190.9h1.9M82.8 190.4h1.9"/>
<path d="M82.8 196.3h1.9M82.8 195.7h1.9M82.8 185.6h1.9M82.8 185.1h1.9M83.1 189.9a.8 .8 0 0 0-.8 .8 .8 .8 0 0 0 .8 .8M83.1 195.2a.8 .8 0 0 0-.8 .8 .8 .8 0 0 0 .8 .8M83.1 184.5a.8 .8 0 0 0-.8 .8 .8 .8 0 0 0 .8 .8M253.4 182.7h37.1M253.4 196h37.1M291.7 190.1l1.6 5.4v5.1M292 182.3l1.3 5.3v2.7M297.3 190.1l1.4 5.4v5.1"/>
<path d="M297.3 182.3l1.4 5.3v2.7M245.4 201.4h1.9M247.9 202.2v19.7M248.6 201.4h43.7M293.3 202.2v25.9h87.4M294.1 201.4h3.8M298.7 202.2v20.5h82M299.4 201.4h4.4M41.2 232.3l2.6 1.1-2.6 1.1zM43.8 233.4h.8M186.5 223.5v9.9h-141.6M186.5 231.8l1.6 1.6h9.1"/>
<path d="M198 233.4h1.6M199.8 221.9v-7.2h16.1v24.1h32v-15.3M199.8 223.5v7.2M199.8 231.8l-1.6 1.6M200.9 233.4h179.8M247.9 237.2l1.6 1.6h131.2M380.9 233.4h.8M380.9 222.7h.8M380.9 228.1h.8M380.9 238.8h.8M381.7 232.3l3 1.1-3 1.1zM381.7 221.7l3 1-3 1.1z"/>
<path d="M381.7 227l3 1.1-3 1zM381.7 237.7l3 1.1-3 1z"/>
<circle cx="213.2" cy="49.1" r=".67"/>
<circle cx="333.4" cy="49.1" r=".67"/>
<circle cx="333.4" cy="94.5" r=".67"/>
<circle cx="282.6" cy="121.2" r=".67"/>
<circle cx="288" cy="121.2" r=".67"/>
<circle cx="214.5" cy="142.6" r="1.34"/>
<circle cx="247.9" cy="177.3" r=".67"/>
<circle cx="255.9" cy="177.3" r=".67"/>
<circle cx="255.9" cy="164" r=".67"/>
<circle cx="261.3" cy="177.3" r=".67"/>
<circle cx="261.3" cy="164" r=".67"/>
<circle cx="266.6" cy="177.3" r=".67"/>
<circle cx="266.6" cy="164" r=".67"/>
<circle cx="272" cy="177.3" r=".67"/>
<circle cx="272" cy="164" r=".67"/>
<circle cx="282.6" cy="177.3" r=".67"/>
<circle cx="288" cy="177.3" r=".67"/>
<circle cx="293.3" cy="177.3" r=".67"/>
<circle cx="298.7" cy="177.3" r=".67"/>
<circle cx="247.9" cy="201.4" r=".67"/>
<circle cx="293.3" cy="201.4" r=".67"/>
<circle cx="298.7" cy="201.4" r=".67"/>
<circle cx="186.5" cy="222.7" r=".67"/>
<circle cx="199.8" cy="222.7" r=".67"/>
<circle cx="247.9" cy="222.7" r=".67"/>
</g>
<path d="M277.3 91.8h4.5M199.8 142.6h3.5l.5 .8 .6-.8h6.7M292.3 193.1h7.1M292.6 185.1h6.5" fill="none" stroke="#000" stroke-width=".21" stroke-dasharray="1.1 .5"/>
<path d="M327.5 72.2l1.3-.9 .3 .9z" fill="#000" stroke="#000" stroke-width=".27"/>
<circle cx="333.4" cy="73.1" r=".27" fill="#000" stroke="#000" stroke-width=".21"/>
<path d="M93 81.2h21.4v42.7h-21.4zM149.1 81.2h21.4v42.7h-21.4zM93 143.9h32v66.8h-32z" fill="none" stroke="#000" stroke-width=".53"/>
<g font-size="3.6">
<text x="206.2" y="47.8">-X5</text>
<text x="326.4" y="47.8">-X1</text>
<text x="326.4" y="93.2">-X1</text>
<text x="275.7" y="119.9">-X3</text>
<text x="249" y="162.6">-X3</text>
<text x="256.5" y="190.9">Sicherheits-Relais</text>
<text x="179.5" y="221.4">-X5</text>
<text x="192.9" y="221.4">-X3</text>
<text x="241" y="221.4">-X3</text>
</g>
<g font-size="3.2">
<text x="50.6" y="9">1</text>
<text x="93.4" y="9">2</text>
<text x="136.1" y="9">3</text>
<text x="178.9" y="9">4</text>
<text x="221.6" y="9">5</text>
<text x="264.3" y="9">6</text>
<text x="307.1" y="9">7</text>
<text x="349.8" y="9">8</text>
<text x="392.6" y="9">9</text>
<text x="387.9" y="18.4">6-A1</text>
<text x="387.9" y="23.7">6-A1</text>
<text x="387.9" y="29.1">10-A1</text>
<text x="26.5" y="38.7">A</text>
<text x="321.1" y="55.8">-W9</text>
<text x="321.1" y="69.1">-F1</text>
<text x="334.5" y="77.1">C 1 A</text>
<text x="91.4" y="79.8">-A1</text>
<text x="147.5" y="79.8">-A5</text>
<text x="171.5" y="82.5">-X52</text>
<text x="72.7" y="87.8">-X202</text>
<text x="131.5" y="87.8">-X201</text>
<text x="270.4" y="87.8">-S1</text>
<text x="318.4" y="85.2">-W9</text>
<text x="26.5" y="92.9">B</text>
<text x="267.7" y="109.2">-W10</text>
<text x="56.7" y="114.5">-W100</text>
<text x="115.4" y="127.9">-W102</text>
<text x="192.9" y="133.2">-S2</text>
<text x="208.4" y="137.3" transform="rotate(-90 208.4 137.3)">12</text>
<text x="213.7" y="137.3" transform="rotate(-90 213.7 137.3)">32</text>
<text x="91.4" y="141.3">-A5</text>
<text x="275.7" y="138.6">-K1</text>
<text x="26.3" y="147.2">C</text>
<text x="72.7" y="146.6">-X203</text>
<text x="208.4" y="151.4" transform="rotate(-90 208.4 151.4)">11</text>
<text x="213.7" y="151.1" transform="rotate(-90 213.7 151.1)">31</text>
<text x="230.6" y="170.9" transform="rotate(-90 230.6 170.9)">-W11</text>
<text x="238.3" y="181.3">-A2</text>
<text x="254.3" y="181.3">Input</text>
<text x="265" y="181.3">Input</text>
<text x="281" y="181.3">Start</text>
<text x="26.5" y="201.4">D</text>
<text x="56.7" y="202.7">-W110</text>
<text x="387.9" y="224.1">8-A1</text>
<text x="387.9" y="229.4">6-A1</text>
<text x="387.9" y="234.7">8-E1</text>
<text x="387.9" y="240.1">8-E1</text>
<text x="26.5" y="255.6">E</text>
</g>
<g font-size="2.9">
<text x="226" y="284.2">STK NOT-AUS</text>
<text x="124.8" y="290.6">LaserSaur Dresen</text>
</g>
<g font-size="2.5">
<text x="32.6" y="18">5-A9</text>
<text x="32.6" y="23.3">5-A9</text>
<text x="46" y="20.5">L1</text>
<text x="377.2" y="20.5">L1</text>
<text x="32.6" y="28.7">5-D9</text>
<text x="46" y="25.9">N</text>
<text x="46" y="31.2">+24V</text>
<text x="374.5" y="31.2">+24V</text>
<text x="32.6" y="36.7">8-A9</text>
<text x="46" y="39.2">+24V save</text>
<text x="222.3" y="39.2">Machine Enabled</text>
<text x="214.3" y="52.7">46</text>
<text x="334.5" y="52.7">3</text>
<text x="182.2" y="87.4">1</text>
<text x="32.6" y="90.1">4-D6</text>
<text x="32.6" y="95.4">4-C6</text>
<text x="46" y="92.6">GND</text>
<text x="86" y="92.8">26</text>
<text x="144.8" y="92.8">26</text>
<text x="182.2" y="92.8">2</text>
<text x="32.6" y="100.8">4-C6</text>
<text x="46" y="98">GND</text>
<text x="86" y="98.1">10</text>
<text x="144.8" y="98.1">10</text>
<text x="182.2" y="98.1">3</text>
<text x="334.5" y="98.1">4</text>
<text x="32.6" y="106.1">4-B6</text>
<text x="46" y="103.3">unused</text>
<text x="86" y="103.5">4</text>
<text x="144.8" y="103.5">4</text>
<text x="182.2" y="103.5">4</text>
<text x="46" y="108.7">Amplifer Enable</text>
<text x="51.8" y="108.7">i</text>
<text x="86" y="108.8">8</text>
<text x="144.8" y="108.8">8</text>
<text x="283.7" y="124.8">1</text>
<text x="289.1" y="124.8">2</text>
<text x="321.1" y="132.7">L1 fused</text>
<text x="37.4" y="149.4">/</text>
<text x="37.4" y="154.7">/</text>
<text x="46" y="151.4">Machine Enabled</text>
<text x="86" y="151.5">1</text>
<text x="37.4" y="160.1">/</text>
<text x="46" y="156.8">GND</text>
<text x="86" y="156.9">2</text>
<text x="37.4" y="165.4">/</text>
<text x="46" y="167.4">+5V</text>
<text x="46" y="162.1">Spindel PWM</text>
<text x="86" y="167.6">4</text>
<text x="86" y="162.2">3</text>
<text x="257" y="167.6">7</text>
<text x="262.3" y="167.6">9</text>
<text x="267.7" y="167.6">8</text>
<text x="273" y="167.6">10</text>
<text x="37.4" y="170.8">/</text>
<text x="46" y="172.8">Error</text>
<text x="86" y="172.9">5</text>
<text x="37.4" y="176.1">/</text>
<text x="46" y="178.1">/Maschine Enable</text>
<text x="86" y="178.3">6</text>
<text x="250.5" y="176.5" transform="rotate(-90 250.5 176.5)">A1</text>
<text x="258.5" y="176.3" transform="rotate(-90 258.5 176.3)">S11</text>
<text x="263.8" y="176.5" transform="rotate(-90 263.8 176.5)">S12</text>
<text x="268.9" y="176.5" transform="rotate(-90 268.9 176.5)">S21</text>
<text x="274.2" y="176.5" transform="rotate(-90 274.2 176.5)">S22</text>
<text x="285.2" y="176.5" transform="rotate(-90 285.2 176.5)">S33</text>
<text x="290.5" y="176.5" transform="rotate(-90 290.5 176.5)">S34</text>
<text x="295.9" y="176.5" transform="rotate(-90 295.9 176.5)">13</text>
<text x="301.2" y="176.5" transform="rotate(-90 301.2 176.5)">23</text>
<text x="37.4" y="181.5">/</text>
<text x="46" y="183.5">-T3 Signal 5V</text>
<text x="86" y="183.6">7</text>
<text x="37.4" y="186.8">/</text>
<text x="46" y="188.8">DOUT3</text>
<text x="86" y="188.9">8</text>
<text x="37.4" y="197.5">/</text>
<text x="37.4" y="192.1">/</text>
<text x="46" y="194.1">+24V</text>
<text x="86" y="194.3">9</text>
<text x="46" y="199.5">GND</text>
<text x="86" y="199.6">10</text>
<text x="250.7" y="205.6" transform="rotate(-90 250.7 205.6)">A2</text>
<text x="296.1" y="206.2" transform="rotate(-90 296.1 206.2)">14</text>
<text x="301.5" y="206.2" transform="rotate(-90 301.5 206.2)">24</text>
<text x="187.5" y="226.3">47</text>
<text x="200.9" y="226.3">6</text>
<text x="249" y="226.3">4</text>
<text x="369.2" y="226.2">+24V save</text>
<text x="371.9" y="231.5">L1 save</text>
<text x="32.6" y="234.3">6-A9</text>
<text x="46" y="236.9">0V</text>
<text x="377.2" y="236.9">0V</text>
<text x="377.2" y="242.2">0V</text>
</g>
<g font-size="2.1">
<text x="318.7" y="59.3">2G0,5 mm²</text>
<text x="316" y="88.6">2G0,5 mm²</text>
<text x="270.6" y="91.3">Start</text>
<text x="266.2" y="112.7">4G0,5 mm²</text>
<text x="55.9" y="118">26x0,63 mm</text>
<text x="114.6" y="131.4">34x0,63 mm</text>
<text x="190.6" y="136.7">NOT-AUS</text>
<text x="234" y="172.4" transform="rotate(-90 234 172.4)">4G0,5 mm²</text>
<text x="55.9" y="206.2">26x0,63 mm</text>
<text x="89.2" y="284.2">Datum</text>
<text x="89.2" y="287.4">Bearb.</text>
<text x="101" y="284.2">06.10.15</text>
<text x="101" y="287.4">Olaf Bitter</text>
<text x="124.5" y="284.2">QElectroTech: v0.4</text>
<text x="306.4" y="285.5">LaserSaur_fablab-dd-1.5.1.2.qet</text>
<text x="372.7" y="283.9">=</text>
<text x="372.7" y="287.1">+</text>
<text x="30.7" y="293.8">Änderung</text>
<text x="50.2" y="293.8">Datum</text>
<text x="69.7" y="293.8">Name</text>
<text x="89.2" y="290.6">Gepr.</text>
<text x="89.2" y="293.8">Urspr.</text>
<text x="124.5" y="293.8">Ersatz von:</text>
<text x="159.5" y="293.8">Ersatzt durch:</text>
<text x="333.7" y="289.8">DIN_A4_IEC</text>
<text x="399.9" y="290.3">Blatt: 7</text>
<text x="399.9" y="293.5">Blatt: 16</text>
</g>
<text font-size="1.8" fill="#1f1c1b" x="275.7" y="143.1">(8-D8)</text>
<g font-size="1.4">
<text x="333.9" y="56.8">1</text>
<text x="339.3" y="56.8">2</text>
<text x="328.6" y="83.6">1</text>
<text x="333.9" y="83.6">2</text>
<text x="280.2" y="107.1">sw</text>
<text x="283.2" y="107.1">rt</text>
<text x="285.6" y="107.1">gn</text>
<text x="288.2" y="107.1">wß</text>
<text x="228.1" y="131.4" transform="rotate(-90 228.1 131.4)">gn</text>
<text x="228.1" y="128.4" transform="rotate(-90 228.1 128.4)">wß</text>
<text x="284.2" y="138.9">21</text>
<text x="284.2" y="146.6">22</text>
<text x="228.1" y="155.7" transform="rotate(-90 228.1 155.7)">sw</text>
<text x="228.1" y="153" transform="rotate(-90 228.1 153)">rt</text>
</g>
</svg>
